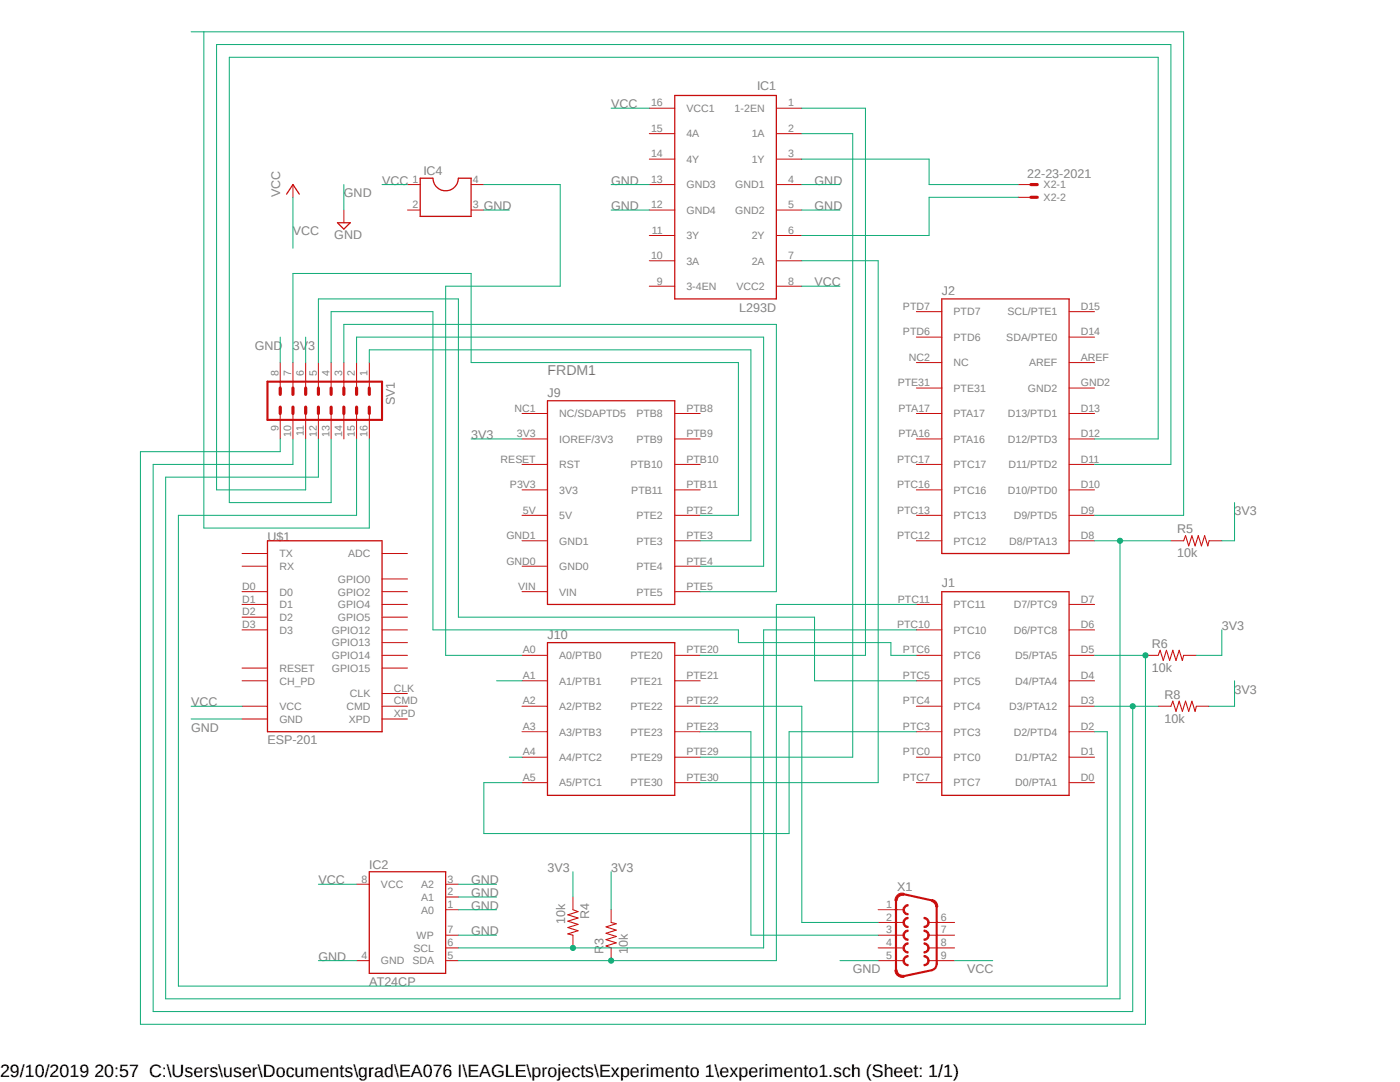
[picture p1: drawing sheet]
<svg xmlns="http://www.w3.org/2000/svg" width="279mm" height="216mm" viewBox="0 0 279 216" stroke-linecap="round" stroke-linejoin="round" font-family="sans-serif">
<path d="M27.9 6.3l223.6 198.3M251.5 6.3l-223.6 198.3" fill="none" stroke="#fff" stroke-width=".2"/>
<path d="M53.4 107.9h22.8v38.1h-22.8z" fill="none" stroke="#c90d0c" stroke-width=".25"/>
<g fill="none" stroke="#c90d0c" stroke-width=".2">
<path d="M48.3 110.4h5.1M48.3 118.1h5.1M48.3 113h5.1M76.2 110.4h5.1M76.2 118.1h5.1M76.2 115.5h5.1M48.3 133.3h5.1M48.3 135.8h5.1M48.3 125.7h5.1M48.3 123.1h5.1M48.3 120.6h5.1M76.2 133.3h5.1"/>
<path d="M76.2 130.8h5.1M76.2 125.7h5.1M76.2 128.2h5.1M76.2 123.1h5.1M76.2 120.6h5.1M76.2 138.4h5.1M48.3 140.9h5.1M48.3 143.5h5.1M76.2 140.9h5.1M76.2 143.5h5.1"/>
</g>
<path d="M180.5 183.4l.6-.4h.1v.3a.76 .76 0 0 0-.7 .8 .76 .76 0 0 0 .7 .7v.3a.99 .99 0 0 1-.9-.6 .99 .99 0 0 1 .2-1.1z" fill-rule="evenodd" fill="#c90d0c"/>
<path d="M180.5 183.4l.6-.4h.1v.3a.76 .76 0 0 0-.7 .8 .76 .76 0 0 0 .7 .7v.3a.99 .99 0 0 1-.9-.6 .99 .99 0 0 1 .2-1.1z" fill="none" stroke="#c90d0c" stroke-width=".2"/>
<path d="M184.4 183a1.02 1.02 0 0 1 1.1 1.1 1.02 1.02 0 0 1-1.1 1v-.3a.76 .76 0 0 0 .8-.7 .76 .76 0 0 0-.8-.8z" fill-rule="evenodd" fill="#c90d0c"/>
<path d="M184.4 183a1.02 1.02 0 0 1 1.1 1.1 1.02 1.02 0 0 1-1.1 1v-.3a.76 .76 0 0 0 .8-.7 .76 .76 0 0 0-.8-.8z" fill="none" stroke="#c90d0c" stroke-width=".2"/>
<path d="M180.5 180.9l.6-.4h.1v.3a.76 .76 0 0 0-.7 .7 .76 .76 0 0 0 .7 .8v.2a.99 .99 0 0 1-.9-.5 .99 .99 0 0 1 .2-1.1z" fill-rule="evenodd" fill="#c90d0c"/>
<path d="M180.5 180.9l.6-.4h.1v.3a.76 .76 0 0 0-.7 .7 .76 .76 0 0 0 .7 .8v.2a.99 .99 0 0 1-.9-.5 .99 .99 0 0 1 .2-1.1z" fill="none" stroke="#c90d0c" stroke-width=".2"/>
<path d="M184.4 188.1a1.02 1.02 0 0 1 1.1 1 1.02 1.02 0 0 1-1.1 1.1v-.3a.76 .76 0 0 0 .8-.8 .76 .76 0 0 0-.8-.7z" fill-rule="evenodd" fill="#c90d0c"/>
<path d="M184.4 188.1a1.02 1.02 0 0 1 1.1 1 1.02 1.02 0 0 1-1.1 1.1v-.3a.76 .76 0 0 0 .8-.8 .76 .76 0 0 0-.8-.7z" fill="none" stroke="#c90d0c" stroke-width=".2"/>
<path d="M180.5 186l.6-.4h.1v.2a.76 .76 0 0 0-.7 .8 .76 .76 0 0 0 .7 .8v.2a.99 .99 0 0 1-.9-.6 .99 .99 0 0 1 .2-1z" fill-rule="evenodd" fill="#c90d0c"/>
<path d="M180.5 186l.6-.4h.1v.2a.76 .76 0 0 0-.7 .8 .76 .76 0 0 0 .7 .8v.2a.99 .99 0 0 1-.9-.6 .99 .99 0 0 1 .2-1z" fill="none" stroke="#c90d0c" stroke-width=".2"/>
<path d="M184.4 185.6a1.02 1.02 0 0 1 1.1 1 1.02 1.02 0 0 1-1.1 1v-.2a.76 .76 0 0 0 .8-.8 .76 .76 0 0 0-.8-.8z" fill-rule="evenodd" fill="#c90d0c"/>
<path d="M184.4 185.6a1.02 1.02 0 0 1 1.1 1 1.02 1.02 0 0 1-1.1 1v-.2a.76 .76 0 0 0 .8-.8 .76 .76 0 0 0-.8-.8z" fill="none" stroke="#c90d0c" stroke-width=".2"/>
<path d="M180.5 188.5l.6-.4h.1v.3a.76 .76 0 0 0-.7 .7 .76 .76 0 0 0 .7 .8v.3a.99 .99 0 0 1-.9-.6 .99 .99 0 0 1 .2-1.1z" fill-rule="evenodd" fill="#c90d0c"/>
<path d="M180.5 188.5l.6-.4h.1v.3a.76 .76 0 0 0-.7 .7 .76 .76 0 0 0 .7 .8v.3a.99 .99 0 0 1-.9-.6 .99 .99 0 0 1 .2-1.1z" fill="none" stroke="#c90d0c" stroke-width=".2"/>
<path d="M184.4 190.7a1.02 1.02 0 0 1 1.1 1 1.02 1.02 0 0 1-1.1 1v-.3a.76 .76 0 0 0 .8-.7 .76 .76 0 0 0-.8-.8z" fill-rule="evenodd" fill="#c90d0c"/>
<path d="M184.4 190.7a1.02 1.02 0 0 1 1.1 1 1.02 1.02 0 0 1-1.1 1v-.3a.76 .76 0 0 0 .8-.7 .76 .76 0 0 0-.8-.8z" fill="none" stroke="#c90d0c" stroke-width=".2"/>
<path d="M180.5 191.1l.6-.4h.1v.2a.76 .76 0 0 0-.7 .8 .76 .76 0 0 0 .7 .7v.3a.99 .99 0 0 1-.9-.6 .99 .99 0 0 1 .2-1z" fill-rule="evenodd" fill="#c90d0c"/>
<path d="M180.5 191.1l.6-.4h.1v.2a.76 .76 0 0 0-.7 .8 .76 .76 0 0 0 .7 .7v.3a.99 .99 0 0 1-.9-.6 .99 .99 0 0 1 .2-1z" fill="none" stroke="#c90d0c" stroke-width=".2"/>
<path d="M179 178.7a1.31 1.31 0 0 1 1.4-.4l-.1 .3a1.1 1.1 0 0 0-1.3 1.1h-.4l.1-.6z" fill-rule="evenodd" fill="#c90d0c"/>
<path d="M179 178.7a1.31 1.31 0 0 1 1.4-.4l-.1 .3a1.1 1.1 0 0 0-1.3 1.1h-.4l.1-.6z" fill="none" stroke="#c90d0c" stroke-width=".2"/>
<path d="M180.4 178.4l5.6 1.3" fill="none" stroke="#c90d0c" stroke-width=".42"/>
<path d="M186 179.5a1.39 1.39 0 0 1 1.2 1.4h-.5a1.04 1.04 0 0 0-.8-1z" fill-rule="evenodd" fill="#c90d0c"/>
<path d="M186 179.5a1.39 1.39 0 0 1 1.2 1.4h-.5a1.04 1.04 0 0 0-.8-1z" fill="none" stroke="#c90d0c" stroke-width=".2"/>
<path d="M178.8 179.7v13.8M186.9 180.9v11.4a1.26 1.26 0 0 1-.9 1.3l-5.6 1.2" fill="none" stroke="#c90d0c" stroke-width=".42"/>
<path d="M178.6 193.5h.4a1.06 1.06 0 0 0 1.3 1.1l.1 .4a1.48 1.48 0 0 1-1.8-1.5z" fill-rule="evenodd" fill="#c90d0c"/>
<g fill="none" stroke="#c90d0c" stroke-width=".2">
<path d="M58.5 36.8v2.6M81.3 36.8h2.6M94 36.8h2.6M129.6 21.6h5.1M129.6 26.7h5.1M129.6 31.7h5.1M129.6 36.8h5.1M154.9 21.6h5.1M154.9 26.7h5.1M154.9 31.7h5.1M154.9 36.8h5.1M203.2 36.8h2.5"/>
<path d="M203.2 39.4h2.5M68.6 41.9v2.5M81.3 41.9h2.6M94 41.9h2.6M129.6 41.9h5.1M129.6 47h5.1M129.6 52h5.1M129.6 57.1h5.1M154.9 41.9h5.1M154.9 47h5.1M154.9 52h5.1M154.9 57.1h5.1"/>
<path d="M55.9 72.3v5.1M58.5 72.3v5.1M61 72.3v5.1M63.5 72.3v5.1M66.1 72.3v5.1M68.6 72.3v5.1M71.2 72.3v5.1M73.7 72.3v5.1M182.9 72.3h5.1M182.9 77.4h5.1M182.9 67.3h5.1M182.9 62.2h5.1"/>
<path d="M213.4 72.3h5M213.4 77.4h5M213.4 67.3h5M213.4 62.2h5M55.9 82.5v5.1M58.5 82.5v5.1M61 82.5v5.1M63.5 82.5v5.1M66.1 82.5v5.1M68.6 82.5v5.1M71.2 82.5v5.1M73.7 82.5v5.1"/>
<path d="M104.2 82.5h5.1M104.2 87.6h5.1M104.2 92.7h5.1M104.2 97.7h5.1M134.7 82.5h5M134.7 87.6h5M134.7 92.7h5M134.7 97.7h5M182.9 82.5h5.1M182.9 87.6h5.1M182.9 92.7h5.1M182.9 97.7h5.1"/>
<path d="M213.4 82.5h5M213.4 87.6h5M213.4 92.7h5M213.4 97.7h5M104.2 102.8h5.1M104.2 107.9h5.1M104.2 113h5.1M104.2 118.1h5.1M134.7 102.8h5M134.7 107.9h5M134.7 113h5M134.7 118.1h5"/>
<path d="M182.9 102.8h5.1M182.9 107.9h5.1M213.4 102.8h5M213.4 107.9h5M233.7 107.9h2.5M241.3 107.9h2.5M104.2 130.8h5.1M104.2 135.8h5.1M134.7 130.8h5M134.7 135.8h5M182.9 120.6h5.1M182.9 125.7h5.1"/>
<path d="M182.9 130.8h5.1M182.9 135.8h5.1M213.4 120.6h5M213.4 125.7h5M213.4 130.8h5M213.4 135.8h5M228.6 130.8h2.5M236.2 130.8h2.6M104.2 140.9h5.1M104.2 146h5.1M104.2 151.1h5.1M104.2 156.2h5.1"/>
<path d="M134.7 140.9h5M134.7 146h5M134.7 151.1h5M134.7 156.2h5M182.9 140.9h5.1M182.9 146h5.1M182.9 151.1h5.1M182.9 156.2h5.1M213.4 140.9h5M213.4 146h5M213.4 151.1h5M213.4 156.2h5"/>
<path d="M231.1 140.9h2.6M238.8 140.9h2.5M71.2 176.4h2.5M88.9 176.4h2.6M88.9 179h2.6M114.3 179v2.5M71.2 191.7h2.5M88.9 181.5h2.6M88.9 186.6h2.6M88.9 189.1h2.6M88.9 191.7h2.6M114.3 186.6v2.5"/>
<path d="M122 181.5v2.6M122 189.1v2.6M175.3 181.5h5M175.3 184.1h5M175.3 186.6h5M175.3 189.1h5M175.3 191.7h5M178.6 193.5h.4a1.06 1.06 0 0 0 1.3 1.1l.1 .4a1.48 1.48 0 0 1-1.8-1.5zM185.4 184.1h5.1M185.4 186.6h5.1M185.4 189.1h5.1M185.4 191.7h5.1"/>
</g>
<path d="M134.7 19h20.2v40.6h-20.2zM57.2 38.7l1.3-1.9 1.2 1.9M83.9 35.6h2.5a2.54 2.54 0 0 0 2.5 2.5 2.54 2.54 0 0 0 2.6-2.5h2.5v7.6h-10.1zM67.4 44.4h2.5l-1.3 1.3zM188 59.6h25.4v50.8h-25.4zM109.3 80h25.4v40.6h-25.4zM188 118.1h25.4v40.6h-25.4zM109.3 128.2h25.4v30.5h-25.4zM73.7 173.9h15.2v20.3h-15.2z" fill="none" stroke="#c90d0c" stroke-width=".25"/>
<g fill="none" stroke="#c90d0c" stroke-width=".63">
<path d="M205.7 36.8h1.3M205.7 39.4h1.3M55.9 77.4v1.3M58.5 77.4v1.3M61 77.4v1.3M63.5 77.4v1.3M66.1 77.4v1.3M68.6 77.4v1.3M71.2 77.4v1.3M73.7 77.4v1.3M55.9 81.2v1.3M58.5 81.2v1.3"/>
<path d="M61 81.2v1.3M63.5 81.2v1.3M66.1 81.2v1.3M68.6 81.2v1.3M71.2 81.2v1.3M73.7 81.2v1.3"/>
</g>
<path d="M236.2 107.9l.4-1 .6 2 .7-2 .6 2 .6-2 .7 2 .6-2 .6 2 .3-1M231.1 130.8l.4-1 .7 2 .6-2 .6 2 .7-2 .6 2 .6-2 .7 2 .2-1M233.7 140.9l.4-1 .6 2 .6-2 .7 2 .6-2 .6 2 .7-2 .6 2 .3-1M114.3 181.5l1.1 .4-2.1 .6 2.1 .7-2.1 .6 2.1 .6-2.1 .7 2.1 .6-2.1 .7 1 .2M122 184.1l1 .2-2.1 .7 2.1 .6-2.1 .6 2.1 .7-2.1 .6 2.1 .6-2.1 .7 1.1 .3" fill="none" stroke="#c90d0c" stroke-width=".21"/>
<path d="M53.4 76.2h22.8v7.6h-22.8z" fill="none" stroke="#c90d0c" stroke-width=".42"/>
<g fill="none" stroke="#0dab76" stroke-width=".2">
<path d="M58.5 39.4v10.1M68.6 36.8v5.1M76.2 36.8h5.1M122 36.8h7.6M122 21.6h7.6M160 36.8h7.6M160 31.7h25.4v5.1h17.8M160 21.6h12.7v109.2h-33M160 26.7h10.2v124.4h-30.5M203.2 39.4h-17.8v7.6h-25.4M96.6 41.9h5M122 41.9h7.6"/>
<path d="M160 41.9h7.6M160 57.1h7.6M160 52h15.3v104.2h-35.6M55.9 67.3v5M99.1 135.8h5.1M182.9 120.6h-28v71.1h-63.4M38.1 140.9h10.2M38.1 143.5h10.2M101.6 151.1h2.6M139.7 140.9h20.3v43.2h15.3M139.7 146h10.2v40.6h25.4M182.9 146h-25.4v20.3h-60.9v-10.1h7.6"/>
<path d="M63.5 176.4h7.7M91.5 179h7.6M91.5 176.4h7.6M63.5 191.7h7.7M91.5 186.6h7.6M91.5 181.5h7.6M167.6 191.7h7.7M190.5 191.7h7.6"/>
</g>
<circle cx="122" cy="191.7" r=".51" fill="#0dab76"/>
<g fill="none" stroke="#0dab76" stroke-width=".2">
<path d="M182.9 125.7h-30.5v63.4h-60.9"/>
<circle cx="122" cy="191.7" r=".51"/>
</g>
<circle cx="114.3" cy="189.1" r=".51" fill="#0dab76"/>
<g fill="none" stroke="#0dab76" stroke-width=".2">
<path d="M96.6 36.8h15.2v20.3h-22.9v73.7h15.3M58.5 72.3v-17.7h35.5v17.7h53.4v30.5h-7.7M61 67.3v5M63.5 72.3v-12.7h28v63.5h71.1v12.7h20.3M66.1 72.3v-10.1h20.3v63.5h61v2.5h30.4v2.6h5.1M68.6 72.3v-7.6h86.3v53.4h-15.2M71.2 72.3v-5h81.2v45.7h-12.7M73.7 72.3v-2.5h76.2v38.1h-10.2M55.9 87.6v2.5h-27.9v114.3h200.6v-73.6h-10.2M94 87.6h10.2M246.4 100.3v7.6h-2.6M243.8 125.7v5.1h-5"/>
<path d="M246.4 135.8v5.1h-5.1M114.3 173.9v5.1M122 173.9v7.6"/>
<circle cx="114.3" cy="189.1" r=".51"/>
</g>
<circle cx="228.6" cy="130.8" r=".51" fill="#0dab76"/>
<g fill="none" stroke="#0dab76" stroke-width=".2">
<path d="M58.5 87.6v5.1h-27.9v109.1h195.5v-60.9M218.4 140.9h12.7"/>
<circle cx="228.6" cy="130.8" r=".51"/>
</g>
<circle cx="226.1" cy="140.9" r=".51" fill="#0dab76"/>
<g fill="none" stroke="#0dab76" stroke-width=".2">
<path d="M63.5 87.6v7.6h-30.4v104.1h190.4v-91.4M218.4 107.9h15.3"/>
<circle cx="226.1" cy="140.9" r=".51"/>
</g>
<circle cx="223.5" cy="107.9" r=".51" fill="#0dab76"/>
<g fill="none" stroke="#0dab76" stroke-width=".2">
<path d="M38.1 6.3h198.1v96.5h-17.8M40.7 6.3v99.1h33v-17.8M61 87.6v10.1h-17.8v-88.8h190.5v83.8h-15.3M66.1 87.6v12.7h-20.3v-88.9h185.3v76.2h-12.7M71.2 87.6v15.2h-35.6v94h185.4v-50.8h-2.6"/>
<circle cx="223.5" cy="107.9" r=".51"/>
</g>
<text font-size="3.6" x="0" y="214.9">29/10/2019 20:57 C:\Users\user\Documents\grad\EA076 I\EAGLE\projects\Experimento 1\experimento1.sch (Sheet: 1/1)</text>
<text font-size="2.8" fill="#808080" x="109.3" y="74.9">FRDM1</text>
<g font-size="2.5" fill="#808080">
<text x="122" y="21.6">VCC</text>
<text x="151.1" y="18">IC1</text>
<text x="84.5" y="34.9">IC4</text>
<text x="205" y="35.4">22-23-2021</text>
<text x="55.9" y="39.4" transform="rotate(-90 55.9 39.4)">VCC</text>
<text x="68.6" y="39.4">GND</text>
<text x="76.2" y="36.8">VCC</text>
<text x="96.6" y="41.9">GND</text>
<text x="122" y="36.8">GND</text>
<text x="122" y="41.9">GND</text>
<text x="162.6" y="41.9">GND</text>
<text x="162.6" y="36.8">GND</text>
<text x="58.5" y="47">VCC</text>
<text x="66.7" y="47.6">GND</text>
<text x="162.6" y="57.1">VCC</text>
<text x="188" y="58.9">J2</text>
<text x="147.5" y="62.2">L293D</text>
<text x="50.8" y="69.8">GND</text>
<text x="58.5" y="69.8">3V3</text>
<text x="78.8" y="80.9" transform="rotate(-90 78.8 80.9)">SV1</text>
<text x="109.3" y="79.2">J9</text>
<text x="94" y="87.6">3V3</text>
<text x="53.4" y="107.9">U$1</text>
<text x="235" y="106.4">R5</text>
<text x="246.4" y="102.8">3V3</text>
<text x="235" y="111.2">10k</text>
<text x="188" y="117.1">J1</text>
<text x="243.8" y="125.7">3V3</text>
<text x="109.3" y="127.5">J10</text>
<text x="229.9" y="129.3">R6</text>
<text x="229.9" y="134.1">10k</text>
<text x="38.1" y="140.9">VCC</text>
<text x="232.4" y="139.4">R8</text>
<text x="246.4" y="138.4">3V3</text>
<text x="38.1" y="146">GND</text>
<text x="53.4" y="148.5">ESP-201</text>
<text x="232.4" y="144.2">10k</text>
<text x="73.7" y="173.3">IC2</text>
<text x="109.3" y="173.9">3V3</text>
<text x="122" y="173.9">3V3</text>
<text x="63.5" y="176.5">VCC</text>
<text x="94" y="179">GND</text>
<text x="94" y="176.5">GND</text>
<text x="179.1" y="177.8">X1</text>
<text x="94" y="181.5">GND</text>
<text x="112.8" y="184.3" transform="rotate(-90 112.8 184.3)">10k</text>
<text x="117.6" y="183.5" transform="rotate(-90 117.6 183.5)">R4</text>
<text x="63.5" y="191.7">GND</text>
<text x="94" y="186.6">GND</text>
<text x="120.4" y="190.4" transform="rotate(-90 120.4 190.4)">R3</text>
<text x="125.3" y="190.4" transform="rotate(-90 125.3 190.4)">10k</text>
<text x="73.7" y="196.8">AT24CP</text>
<text x="170.2" y="194.2">GND</text>
<text x="193" y="194.2">VCC</text>
</g>
<g font-size="2.1" fill="#808080">
<text x="129.9" y="21.2">16</text>
<text x="137" y="22.4">VCC1</text>
<text x="146.6" y="22.4">1-2EN</text>
<text x="157.3" y="21.2">1</text>
<text x="129.9" y="26.3">15</text>
<text x="137" y="27.4">4A</text>
<text x="150" y="27.4">1A</text>
<text x="157.3" y="26.3">2</text>
<text x="129.9" y="31.4">14</text>
<text x="137" y="32.5">4Y</text>
<text x="150" y="32.5">1Y</text>
<text x="157.3" y="31.4">3</text>
<text x="82.3" y="36.4">1</text>
<text x="82.3" y="41.5">2</text>
<text x="94.4" y="41.5">3</text>
<text x="94.4" y="36.4">4</text>
<text x="129.9" y="36.4">13</text>
<text x="129.9" y="41.5">12</text>
<text x="137" y="37.6">GND3</text>
<text x="146.7" y="37.6">GND1</text>
<text x="157.3" y="36.4">4</text>
<text x="157.3" y="41.5">5</text>
<text x="208.3" y="37.6">X2-1</text>
<text x="208.3" y="40.1">X2-2</text>
<text x="130.1" y="46.6">11</text>
<text x="137" y="42.7">GND4</text>
<text x="137" y="47.8">3Y</text>
<text x="146.7" y="42.7">GND2</text>
<text x="150" y="47.8">2Y</text>
<text x="157.3" y="46.6">6</text>
<text x="129.9" y="51.7">10</text>
<text x="137" y="52.8">3A</text>
<text x="150" y="52.8">2A</text>
<text x="157.3" y="51.7">7</text>
<text x="131.1" y="56.8">9</text>
<text x="137" y="57.9">3-4EN</text>
<text x="147" y="57.9">VCC2</text>
<text x="157.3" y="56.8">8</text>
<text x="180.2" y="61.8">PTD7</text>
<text x="190.3" y="62.9">PTD7</text>
<text x="201" y="62.9">SCL/PTE1</text>
<text x="215.7" y="61.8">D15</text>
<text x="180.2" y="66.9">PTD6</text>
<text x="190.3" y="68">PTD6</text>
<text x="200.8" y="68">SDA/PTE0</text>
<text x="215.7" y="66.9">D14</text>
<text x="55.6" y="75.1" transform="rotate(-90 55.6 75.1)">8</text>
<text x="58.1" y="75.1" transform="rotate(-90 58.1 75.1)">7</text>
<text x="60.7" y="75.1" transform="rotate(-90 60.7 75.1)">6</text>
<text x="63.2" y="75.1" transform="rotate(-90 63.2 75.1)">5</text>
<text x="65.7" y="75.1" transform="rotate(-90 65.7 75.1)">4</text>
<text x="68.3" y="75.1" transform="rotate(-90 68.3 75.1)">3</text>
<text x="70.8" y="75.1" transform="rotate(-90 70.8 75.1)">2</text>
<text x="73.4" y="75.1" transform="rotate(-90 73.4 75.1)">1</text>
<text x="179.2" y="77.1">PTE31</text>
<text x="181.4" y="72">NC2</text>
<text x="190.3" y="73.1">NC</text>
<text x="205.4" y="73.1">AREF</text>
<text x="215.7" y="72">AREF</text>
<text x="215.7" y="77.1">GND2</text>
<text x="102.7" y="82.2">NC1</text>
<text x="111.6" y="83.3">NC/SDAPTD5</text>
<text x="127" y="83.3">PTB8</text>
<text x="137" y="82.2">PTB8</text>
<text x="179.3" y="82.2">PTA17</text>
<text x="190.3" y="78.2">PTE31</text>
<text x="190.3" y="83.3">PTA17</text>
<text x="201.1" y="83.3">D13/PTD1</text>
<text x="205.1" y="78.2">GND2</text>
<text x="215.7" y="82.2">D13</text>
<text x="55.6" y="86" transform="rotate(-90 55.6 86)">9</text>
<text x="58.1" y="87.2" transform="rotate(-90 58.1 87.2)">10</text>
<text x="60.7" y="87" transform="rotate(-90 60.7 87)">11</text>
<text x="63.2" y="87.2" transform="rotate(-90 63.2 87.2)">12</text>
<text x="65.7" y="87.2" transform="rotate(-90 65.7 87.2)">13</text>
<text x="68.3" y="87.2" transform="rotate(-90 68.3 87.2)">14</text>
<text x="70.8" y="87.2" transform="rotate(-90 70.8 87.2)">15</text>
<text x="73.4" y="87.2" transform="rotate(-90 73.4 87.2)">16</text>
<text x="103.2" y="87.2">3V3</text>
<text x="111.6" y="88.3">IOREF/3V3</text>
<text x="127" y="88.3">PTB9</text>
<text x="137" y="87.2">PTB9</text>
<text x="179.3" y="87.2">PTA16</text>
<text x="190.3" y="88.3">PTA16</text>
<text x="201.1" y="88.3">D12/PTD3</text>
<text x="215.7" y="87.2">D12</text>
<text x="99.9" y="92.3">RESET</text>
<text x="111.6" y="93.4">RST</text>
<text x="125.8" y="93.4">PTB10</text>
<text x="137" y="92.3">PTB10</text>
<text x="179" y="92.3">PTC17</text>
<text x="190.3" y="93.4">PTC17</text>
<text x="201.3" y="93.4">D11/PTD2</text>
<text x="215.7" y="92.3">D11</text>
<text x="101.8" y="97.4">P3V3</text>
<text x="111.6" y="98.5">3V3</text>
<text x="126" y="98.5">PTB11</text>
<text x="137" y="97.4">PTB11</text>
<text x="179" y="97.4">PTC16</text>
<text x="190.3" y="98.5">PTC16</text>
<text x="201.1" y="98.5">D10/PTD0</text>
<text x="215.7" y="97.4">D10</text>
<text x="101" y="107.6">GND1</text>
<text x="104.4" y="102.5">5V</text>
<text x="111.6" y="103.6">5V</text>
<text x="127" y="103.6">PTE2</text>
<text x="137" y="102.5">PTE2</text>
<text x="137" y="107.6">PTE3</text>
<text x="179" y="102.5">PTC13</text>
<text x="179" y="107.6">PTC12</text>
<text x="190.3" y="103.6">PTC13</text>
<text x="202.3" y="103.6">D9/PTD5</text>
<text x="215.7" y="102.5">D9</text>
<text x="215.7" y="107.6">D8</text>
<text x="55.8" y="113.7">RX</text>
<text x="55.8" y="111.2">TX</text>
<text x="69.5" y="111.2">ADC</text>
<text x="101" y="112.6">GND0</text>
<text x="111.6" y="108.7">GND1</text>
<text x="111.6" y="113.7">GND0</text>
<text x="127" y="108.7">PTE3</text>
<text x="127" y="113.7">PTE4</text>
<text x="137" y="112.6">PTE4</text>
<text x="190.3" y="108.7">PTC12</text>
<text x="201.4" y="108.7">D8/PTA13</text>
<text x="48.3" y="117.7">D0</text>
<text x="55.8" y="118.8">D0</text>
<text x="67.4" y="118.8">GPIO2</text>
<text x="67.4" y="116.3">GPIO0</text>
<text x="103.4" y="117.7">VIN</text>
<text x="111.6" y="118.8">VIN</text>
<text x="127" y="118.8">PTE5</text>
<text x="137" y="117.7">PTE5</text>
<text x="48.3" y="120.3">D1</text>
<text x="48.3" y="122.8">D2</text>
<text x="48.3" y="125.3">D3</text>
<text x="55.8" y="121.4">D1</text>
<text x="55.8" y="123.9">D2</text>
<text x="67.4" y="123.9">GPIO5</text>
<text x="67.4" y="121.4">GPIO4</text>
<text x="179" y="125.3">PTC10</text>
<text x="179.2" y="120.3">PTC11</text>
<text x="190.3" y="121.4">PTC11</text>
<text x="202.3" y="121.4">D7/PTC9</text>
<text x="215.7" y="120.3">D7</text>
<text x="215.7" y="125.3">D6</text>
<text x="55.8" y="126.4">D3</text>
<text x="66.3" y="131.5">GPIO14</text>
<text x="66.3" y="126.4">GPIO12</text>
<text x="66.3" y="129">GPIO13</text>
<text x="104.4" y="130.4">A0</text>
<text x="111.6" y="131.5">A0/PTB0</text>
<text x="125.8" y="131.5">PTE20</text>
<text x="137" y="130.4">PTE20</text>
<text x="180.2" y="130.4">PTC6</text>
<text x="190.3" y="126.4">PTC10</text>
<text x="190.3" y="131.5">PTC6</text>
<text x="202.3" y="126.4">D6/PTC8</text>
<text x="202.6" y="131.5">D5/PTA5</text>
<text x="215.7" y="130.4">D5</text>
<text x="55.8" y="134.1">RESET</text>
<text x="55.8" y="136.6">CH_PD</text>
<text x="66.3" y="134.1">GPIO15</text>
<text x="104.4" y="135.5">A1</text>
<text x="111.6" y="136.6">A1/PTB1</text>
<text x="125.8" y="136.6">PTE21</text>
<text x="137" y="135.5">PTE21</text>
<text x="180.2" y="135.5">PTC5</text>
<text x="190.3" y="136.6">PTC5</text>
<text x="202.6" y="136.6">D4/PTA4</text>
<text x="215.7" y="135.5">D4</text>
<text x="55.8" y="141.7">VCC</text>
<text x="69.1" y="141.7">CMD</text>
<text x="69.8" y="139.1">CLK</text>
<text x="78.6" y="138">CLK</text>
<text x="78.6" y="140.5">CMD</text>
<text x="78.6" y="143.1">XPD</text>
<text x="104.4" y="140.5">A2</text>
<text x="111.6" y="141.7">A2/PTB2</text>
<text x="125.8" y="141.7">PTE22</text>
<text x="137" y="140.5">PTE22</text>
<text x="180.2" y="140.5">PTC4</text>
<text x="190.3" y="141.7">PTC4</text>
<text x="201.4" y="141.7">D3/PTA12</text>
<text x="215.7" y="140.5">D3</text>
<text x="55.8" y="144.2">GND</text>
<text x="69.6" y="144.2">XPD</text>
<text x="104.4" y="145.6">A3</text>
<text x="111.6" y="146.8">A3/PTB3</text>
<text x="125.8" y="146.8">PTE23</text>
<text x="137" y="145.6">PTE23</text>
<text x="180.2" y="145.6">PTC3</text>
<text x="190.3" y="146.8">PTC3</text>
<text x="202.3" y="146.8">D2/PTD4</text>
<text x="215.7" y="145.6">D2</text>
<text x="104.4" y="150.7">A4</text>
<text x="104.4" y="155.8">A5</text>
<text x="111.6" y="151.8">A4/PTC2</text>
<text x="125.8" y="151.8">PTE29</text>
<text x="137" y="150.7">PTE29</text>
<text x="137" y="155.8">PTE30</text>
<text x="180.2" y="150.7">PTC0</text>
<text x="180.2" y="155.8">PTC7</text>
<text x="190.3" y="151.8">PTC0</text>
<text x="202.6" y="151.8">D1/PTA2</text>
<text x="215.7" y="150.7">D1</text>
<text x="215.7" y="155.8">D0</text>
<text x="111.6" y="156.9">A5/PTC1</text>
<text x="125.8" y="156.9">PTE30</text>
<text x="190.3" y="156.9">PTC7</text>
<text x="202.6" y="156.9">D0/PTA1</text>
<text x="72.2" y="176.1">8</text>
<text x="76" y="177.2">VCC</text>
<text x="84" y="177.2">A2</text>
<text x="84" y="179.8">A1</text>
<text x="89.3" y="176.1">3</text>
<text x="89.3" y="178.6">2</text>
<text x="84" y="182.3">A0</text>
<text x="89.3" y="181.2">1</text>
<text x="176.8" y="181.2">1</text>
<text x="176.8" y="183.7">2</text>
<text x="187.7" y="183.7">6</text>
<text x="72.2" y="191.3">4</text>
<text x="82.5" y="189.9">SCL</text>
<text x="83.1" y="187.4">WP</text>
<text x="89.3" y="186.3">7</text>
<text x="89.3" y="188.8">6</text>
<text x="89.3" y="191.3">5</text>
<text x="176.8" y="186.3">3</text>
<text x="176.8" y="188.8">4</text>
<text x="176.8" y="191.3">5</text>
<text x="187.7" y="186.3">7</text>
<text x="187.7" y="188.8">8</text>
<text x="187.7" y="191.3">9</text>
<text x="76" y="192.4">GND</text>
<text x="82.3" y="192.4">SDA</text>
</g>
</svg>
